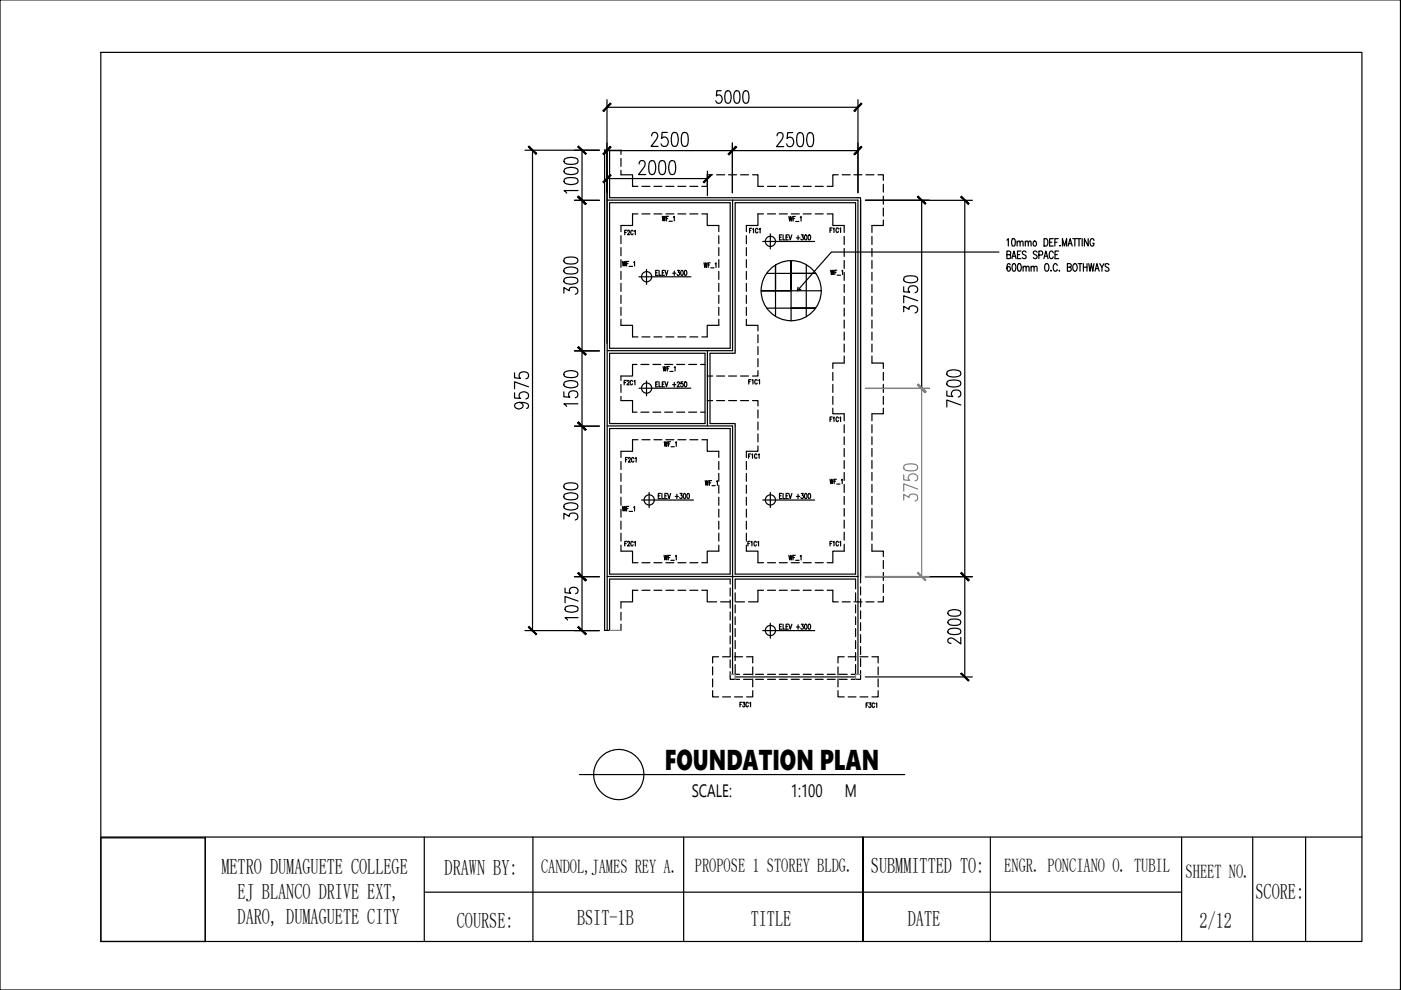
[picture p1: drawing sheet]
<svg xmlns="http://www.w3.org/2000/svg" width="297mm" height="210mm" viewBox="0 0 297 210" stroke-linecap="round" stroke-linejoin="round" font-family="sans-serif">
<!-- layer: 0 -->
<g fill="none" stroke="#000" stroke-width=".25">
<path d="M0 0h296.9v209.9h-296.9zM21.4 11.1h267.4v188.5h-267.4zM111.3 31.8h15.8M112.9 31.8v101.9M123.4 31.8v101.9M128.7 21.1v51.7M128.7 31.9h53.2M128.7 37.9h21.3M128.7 22.7h53.2M128.7 31.8v101.9M131.7 31.8v.9M131.7 33.6v1.7"/>
<path d="M131.7 36.1v1M146.3 39.5h1.7M148.8 39.5h1.1M150 36.3v5.2M155.3 30.3v10.6M160.7 39.5h1.2M162.7 39.5h1.7M165.2 39.5h1.7M167.8 39.5h1.7M170.3 39.5h1.7M172.8 39.5h1.7M175.4 39.5h1.2"/>
<path d="M181.9 21.1v19.8M121.8 42.5h5.3M128.7 42.4h53.2v100.6M129.2 43h25.6v30.8h-25.6zM131.7 47.8v1.3M131.7 50v1.7M131.7 52.5v1.7M131.7 55v1.7M131.7 57.5v1.7M132 55.4l.1 1 .2-1 .2 1 .2-1M132.5 49.3h.3M132.8 55.9h.3"/>
<path d="M132.9 48.8h-.4v1M133.1 49l.1-.2 .3 .2-.4 .8h.4M133.3 55.4h-.5v1M133.4 56.5h.7M134.1 45.4h1.2M134.2 49a.26 .26 0 0 0-.3-.2 .26 .26 0 0 0-.2 .4v.2a.26 .26 0 0 0 .2 .4 .26 .26 0 0 0 .3-.3M134.4 55.6l.1-.2v1M134.5 49l.2-.2v1M135.5 58.7h11M136.1 45.4h1.7M137.1 57.1v3.2M138.6 45.4h1.7"/>
<path d="M139 57.8h.3M139.5 57.3h-.5v1.1h.5M139.7 57.3v1.1h.5M140.4 45.9l.2 .9 .2-.9 .1 .9 .2-.9M140.4 57.8h.3M140.9 57.3h-.5v1.1h.5M141 57.3l.3 1.1 .3-1.1M141.2 45.4h1.7M141.3 46.3h.3M141.7 45.9h-.4v.9M141.9 46.9h.6M142.6 57.9h.7"/>
<path d="M142.8 46l.2-.1v.9M143 57.5v.9M143.6 57.3h.5l-.3 .4a.31 .31 0 0 1 .3 .5 .31 .31 0 0 1-.5 0M143.7 45.4h1.7M144.4 57.4a.52 .52 0 0 1 .6 .4 .52 .52 0 0 1-.4 .6l-.2-.2zM145.2 57.4a.52 .52 0 0 1 .5 .4 .52 .52 0 0 1-.3 .6l-.3-.2zM146.3 45.4h1.7M148.8 45.4h1.1M149.3 55.7l.1 1 .2-1 .2 1 .1-1M150.2 56.2h.2M150.6 55.7h-.4v1M150.7 56.8h.7"/>
<path d="M151.6 55.9l.2-.2v1M152.4 47.8v1.3M152.4 50v1.7M152.4 52.5v1.7M152.4 55v1.7M152.4 57.5v1.7M155.3 42.4v32h-26.6M155.9 43h25.5v78.7h-25.5v-31.9h-5.4v-14.9h5.4zM158.2 47.8v1.3M158.2 50v1.7M158.2 52.5v1.7M158.2 55v1.7"/>
<path d="M158.2 57.5v1.7M158.9 48.9h.3M159.3 48.4h-.4v1M159.6 48.6l.2-.2v1M160.7 48.7l-.1-.3a.5 .5 0 0 0-.5 .4 .5 .5 0 0 0 .3 .6l.3-.2M160.7 45.4h1.2M161 48.6l.2-.2v1M161.7 51.2h11M162.5 58h10.5h-5.3M162.7 45.4h1.7M163.3 49.6v3.2M165.2 45.4h1.7"/>
<path d="M165.3 50.3h.3M165.8 49.8h-.5v1.1h.5M166 49.8v1.1h.5M166.7 50.3h.3M167.1 49.8h-.4v1.1h.4M167.3 49.8l.3 1.1 .3-1.1M167.3 45.9l.1 1 .2-1 .2 1 .2-1M167.8 45.4h1.7M168.1 46.4h.3M168.6 45.9h-.5v1M168.7 47h.7M168.9 50.4h.6"/>
<path d="M169.2 50v.9M169.7 46.1l.1-.2v1M169.9 49.8h.4l-.2 .4a.31 .31 0 0 1 .2 .5 .31 .31 0 0 1-.5 0M170.3 45.4h1.7M170.7 49.9l.1-.1a.62 .62 0 0 1 0 1.1l-.2-.5zM170.9 56.2v11M171.4 49.9l.2-.1a.62 .62 0 0 1 0 1.1l-.3-.5zM172.8 45.4h1.7M175.4 45.4h1.2M176 48.8h.3M176.1 57.3l.2 .9 .1-.9 .2 .9 .2-.9M176.4 48.3h-.4v1"/>
<path d="M176.7 48.5l.1-.2v1M177 57.8h.2M177.4 57.3h-.4v.9M177.5 58.3h.7M177.8 48.6l-.1-.2a.44 .44 0 0 0-.5 .4 .44 .44 0 0 0 .5 .4l.1-.2M178.1 48.5l.1-.2v1M178.5 57.5l.1-.2v.9M179 47.8v1.5M179 50.1v1.7M179 52.7v1.7M179 55.2v1.7M179 57.8v1.7"/>
<path d="M183.5 42.5h22.7M184.9 47.8v1.5M184.9 50.1v1.7M184.9 52.7v1.7M184.9 55.2v1.7M184.9 57.8v1.7M195.4 42.4v40M204.6 42.5v101M211.8 53.4h-35.5l-7.3 8.3 .8-.3M213.5 50.9l.3-.3v1.6M213.5 54l.7-.1v-.5l-.2-.2h-.5v1.6l.7-.1v-.5l-.2-.2M214.2 56.1l-.1-.1-.3-.1a.98 .98 0 0 0 .1 1.6 .48 .48 0 0 0 .3-.6 .48 .48 0 0 0-.5-.3l-.2 .4"/>
<path d="M214.5 54.8l.5-1.6 .4 1.6M214.6 50.6h.3a1.06 1.06 0 0 1 0 1.6l-.3-.1-.1-.6zM214.7 54.3h.6M214.8 56h.4l.2 .6-.2 .8-.3 .1a1.25 1.25 0 0 1-.1-1.5zM215.6 51.4l.3-.3 .3 .1 .1 1M215.6 51.1v1.1M215.7 54h.5M215.9 56h.5l.1 .6-.1 .8-.3 .1a1.25 1.25 0 0 1-.2-1.5zM216.3 51.4l.3-.3 .3 .1v1M216.5 53.2h-.8v1.6h.8M216.9 56.7l.3-.3 .3 .1 .1 1M216.9 56.4v1.1"/>
<path d="M217.4 51.4l.3-.3 .2 .1 .1 1M217.4 51.1v1.1M217.6 53.5a.41 .41 0 0 0-.7-.2 .41 .41 0 0 0 .1 .6l.4 .3a.42 .42 0 0 1 0 .6 .42 .42 0 0 1-.7-.2M217.6 56.7l.2-.3 .3 .1 .1 1M218 51.4l.3-.3 .3 .1v1M218.6 56.7l.3-.3 .3 .1v1M218.6 56.4v1.1M219.2 51.2a.51 .51 0 0 1 .6 .3 .51 .51 0 0 1-.3 .7l-.4-.2zM219.2 56.7l.3-.3 .3 .1 .1 1M219.9 53.5a.4 .4 0 0 0-.7-.2 .4 .4 0 0 0 .1 .6l.5 .3a.42 .42 0 0 1-.1 .6 .42 .42 0 0 1-.6-.2M220.3 54.1l.7-.2v-.6l-.7-.1v1.6M221.3 54.8l.4-1.6 .5 1.6"/>
<path d="M221.4 50.6h.3a.91 .91 0 0 1 0 1.6h-.3zM221.5 54.3h.5M221.7 56l.1-.1a.89 .89 0 0 1 .4 1.5l-.2 .1a.89 .89 0 0 1-.3-1.5zM222.5 51.4h.5M222.8 57.3v.2zM223.3 50.6h-.8v1.6h.8M223.3 53.6l-.3-.4a.89 .89 0 0 0-.3 1.6h.3l.3-.3M223.6 51.4h.5M223.7 54h.5M224.2 56.3l-.3-.4a.89 .89 0 0 0-.4 1.5l.4 .1 .3-.4M224.4 50.6h-.8v1.6M224.5 53.2h-.8v1.6h.8"/>
<path d="M224.5 57.4h.2zM224.7 52.1h.1zM225.3 52.2v-1.6l.4 1.6 .4-1.6v1.6M226.3 56.7l.8-.2v-.4l-.3-.2h-.5v1.6h.5l.3-.2v-.5l-.3-.1M226.4 52.2l.5-1.6 .4 1.6M226.6 51.7h.6M227.5 50.6h.8M227.7 56l.1-.1a.89 .89 0 0 1 .3 1.5l-.1 .1a.86 .86 0 0 1-.6-.6 .86 .86 0 0 1 .3-.9zM227.9 50.6v1.6M228.4 50.6h.8M228.6 55.9h.8M228.8 50.6v1.6"/>
<path d="M229 55.9v1.6M229.4 50.6v1.6M229.7 55.9v1.6M229.7 56.7h.8M230.5 55.9v1.6M230.7 50.6v1.6l-.8-1.6v1.6M230.8 55.9l.3 1.6 .3-1.6 .3 1.6 .2-1.6M231.9 51l-.1-.4h-.4a1.04 1.04 0 0 0 0 1.6l.5-.2v-.4h-.2M232.2 57.5l.4-1.6 .4 1.6M232.3 57h.6M233.2 55.9l.4 .8v.8M234.1 55.9l-.5 .8"/>
<path d="M235.1 56.1a.44 .44 0 0 0-.4-.2 .44 .44 0 0 0-.4 .2l.1 .4 .7 .5-.1 .4a.44 .44 0 0 1-.7-.1M121.8 74.4h5.3M129.2 74.9h20.3v14.9h-20.3zM131.7 60.1v1.7M131.7 62.6v1.7M131.7 65.2v1.7M131.7 67.7v1.3M131.7 79.7v1M134.1 71.4h1.2M134.1 77.3h.9M135.9 77.3h1.7M136.1 71.4h1.7"/>
<path d="M138.4 77.3h1.7M138.6 71.4h1.7M140.6 77.7l.2 1 .1-1 .2 1 .2-1M140.9 77.3h1.7M141.2 71.4h1.7M141.5 78.2h.2M141.9 77.7h-.4v1M142 78.8h.7M143 77.9l.1-.2v1M143.5 77.3h1.7M143.7 71.4h1.7M146 77.3h1.7"/>
<path d="M146.3 71.4h1.7M148.5 77.3h1M148.8 71.4h1.1M150 74.4v15.9M152.4 60.1v1.7M152.4 62.6v1.7M152.4 65.2v1.7M152.4 67.7v1.3M158.2 60.1v1.7M158.2 62.6v1.7M158.2 65.2v1.7M158.2 67.7v1.3"/>
<path d="M162.6 65.3h10.3h-5.2M164.4 61.7v-5.5v10.9M169.2 60.9l-.2 .8M174.1 61.7h-12.7h6.3v-6.4v12.7M179 60.3v1.7M179 62.8v1.7M179 65.3v1.7M179 67.9v1.7M179 70.4v1.7M179 73v1.6M179 75.5v1.5M184.9 60.3v1.7"/>
<path d="M184.9 62.8v1.7M184.9 65.3v1.7M184.9 67.9v1.7M184.9 70.4v1.7M184.9 73v1.6M184.9 75.5v1.5M121.8 90.4h5.3M128.7 90.3h26.6v52.7M129.2 90.9h25.6v30.8h-25.6zM131.7 81.5v1.7M131.7 84v.9M131.7 95.7v1.3"/>
<path d="M131.7 97.8v1.7M132.3 81.1h.3M132.6 97.5h.3M132.8 80.7h-.5v.9M133 80.9v-.1a.21 .21 0 0 1 .3-.1 .21 .21 0 0 1 0 .3l-.4 .6h.5M133.1 97h-.5v1M133.2 97.3a.26 .26 0 0 1 .4-.3 .26 .26 0 0 1 0 .5l-.4 .5h.5M134.1 80.9a.26 .26 0 0 0-.3-.2 .26 .26 0 0 0-.2 .3v.3a.26 .26 0 0 0 .2 .3 .26 .26 0 0 0 .3-.2M134.1 93.2h1.2M134.1 87.4h.9M134.4 97.3l-.1-.3a.45 .45 0 0 0-.4 .5 .45 .45 0 0 0 .4 .4l.1-.1M134.5 80.8l.1-.1v.9"/>
<path d="M134.7 97.2l.2-.2v1M135.5 82.3h11M135.9 87.4h1.7M136.1 93.2h1.7M137.1 80.7v3.2M138.4 87.4h1.7M138.6 93.2h1.7M139 81.5h.3M139.5 81h-.5v1h.5M139.7 81v1h.5M140.4 81.5h.3M140.8 93.7l.2 .9 .2-.9 .2 .9 .1-.9"/>
<path d="M140.9 81h-.5v1h.5M140.9 87.4h1.7M141 81l.3 1 .3-1M141.2 93.2h1.7M141.7 94.1h.3M142.2 93.7h-.5v.9M142.3 94.7h.7M142.6 81.5h.7M143 81.1v.9M143.2 93.9l.2-.2v.9M143.5 87.4h1.7M143.6 81.2a.24 .24 0 0 1 .3-.2 .24 .24 0 0 1 .1 .3l-.4 .7h.5"/>
<path d="M143.7 93.2h1.7M144.8 81h-.4v.4a.3 .3 0 0 1 .4 0 .3 .3 0 0 1 0 .5 .3 .3 0 0 1-.5-.1M145.2 81a.52 .52 0 0 1 .5 .4 .52 .52 0 0 1-.3 .6l-.3-.2zM146 87.4h1.7M146.3 93.2h1.7M148.5 87.4h1M148.8 93.2h1.1M152.4 95.7v1.3M152.4 97.8v1.7M158.2 95.7v1.3M158.2 97.8v1.7M158.7 96.7h.3"/>
<path d="M158.7 80.9h.3M159.1 96.2h-.4v1M159.2 80.5h-.5v.9M159.4 96.4l.2-.2v1M159.5 80.7l.1-.2v.9M160.5 96.4a.26 .26 0 0 0-.3-.2 .26 .26 0 0 0-.2 .4v.2a.26 .26 0 0 0 .2 .4 .26 .26 0 0 0 .3-.2M160.5 80.7a.26 .26 0 0 0-.3-.2 .26 .26 0 0 0-.2 .3v.3a.26 .26 0 0 0 .2 .3 .26 .26 0 0 0 .3-.2M160.8 96.4l.2-.2v1M160.9 80.7l.1-.2v.9M176 88.9h.3M176.4 88.4h-.4v1M176.7 88.6l.1-.2v1"/>
<path d="M177.8 88.7l-.1-.3a.44 .44 0 0 0-.5 .5 .44 .44 0 0 0 .5 .4l.1-.2M178.1 88.6l.1-.2v1M179 87.7v1.5M179 90.1v1.7M179 92.6v1.6M179 95.1v1.7M179 97.6v1.7M183.5 82.4h13.5M184.9 87.7v1.5M184.9 90.1v1.7M184.9 92.6v1.6M184.9 95.1v1.7"/>
<path d="M184.9 97.6v1.7M131.7 100.4v1.6M131.7 102.9v1.7M131.7 105.4v1.7M131.7 108v1.7M131.7 110.5v1.7M131.7 113v1.7M131.7 115.6v1.3M132 107.4l.1 .9 .2-.9 .2 .9 .2-.9M132.5 115.2h.3M132.8 107.8h.3M132.9 114.8h-.4v1"/>
<path d="M133.1 115l.1-.2 .3 .1v.3l-.4 .6h.4M133.3 107.4h-.5v.9M133.4 108.4h.7M134.1 119.3h1.2M134.2 115v-.2a.44 .44 0 0 0-.5 .5 .44 .44 0 0 0 .5 .4v-.2M134.4 107.6l.1-.2v.9M134.5 114.9l.2-.1v1M136 106h11M136.1 119.3h1.7M137.6 104.4v3.2M138.6 119.3h1.7M139.6 105.1h.3"/>
<path d="M140.1 104.6h-.5v1.1h.5M140.3 104.6v1.1h.5M140.8 117.7l.2 1 .2-1 .2 1 .1-1M141 105.1h.3M141.2 119.3h1.7M141.4 104.6h-.4v1.1h.4M141.6 104.6l.3 1.1 .3-1.1M141.7 118.2h.3M142.2 117.7h-.5v1M142.2 118.8h.8M143.2 105.3h.6M143.2 117.9l.2-.2v1"/>
<path d="M143.5 104.8v.9M143.7 119.3h1.7M144.2 104.6h.4l-.2 .4a.31 .31 0 0 1 .2 .5 .31 .31 0 0 1-.5 0M145 104.7l.1-.1a.65 .65 0 0 1 0 1.1l-.2-.4zM145.8 104.7l.1-.1a.65 .65 0 0 1 0 1.1l-.3-.4zM146.3 119.3h1.7M148.8 119.3h1.1M149.5 101.9l.2 1 .2-1 .1 1 .2-1M150.4 102.4h.3M150.9 101.9h-.5v1M151 103h.6M151.9 102.1l.2-.2v1"/>
<path d="M152.4 100.4v1.6M152.4 102.9v1.7M152.4 105.4v1.7M152.4 108v1.7M152.4 110.5v1.7M152.4 113v1.7M152.4 115.6v1.3M158.2 100.4v1.6M158.2 102.9v1.7M158.2 105.4v1.7M158.2 108v1.7M158.2 110.5v1.7"/>
<path d="M158.2 113v1.7M158.2 115.6v1.3M158.6 115.2h.3M159 114.8h-.4v1M159.3 114.9l.1-.1v1M160.4 115l-.1-.2a.44 .44 0 0 0-.5 .5 .44 .44 0 0 0 .5 .4l.1-.2M160.7 114.9l.1-.1v1M160.7 119.3h1.2M161.7 106h11M162.7 119.3h1.7M163.3 104.4v3.2M165.2 119.3h1.7"/>
<path d="M165.3 105.1h.3M165.8 104.6h-.5v1.1h.5M166 104.6v1.1h.5M166.7 105.1h.3M167.1 104.6h-.4v1.1h.4M167.3 104.6l.3 1.1 .3-1.1M167.3 117.7l.1 1 .2-1 .2 1 .2-1M167.8 119.3h1.7M168.1 118.2h.3M168.6 117.7h-.5v1M168.7 118.8h.7M168.9 105.3h.6"/>
<path d="M169.2 104.8v.9M169.7 117.9l.1-.2v1M169.9 104.6h.4l-.2 .4a.31 .31 0 0 1 .2 .5 .31 .31 0 0 1-.5 0M170.3 119.3h1.7M170.7 104.7l.1-.1a.65 .65 0 0 1 0 1.1l-.2-.4zM171.4 104.7l.2-.1a.65 .65 0 0 1 0 1.1l-.3-.4zM172.8 119.3h1.7M175.4 119.3h1.2M176 101.6l.1 .9 .2-.9 .2 .9 .2-.9M176 115.2h.3M176.4 114.8h-.4v1M176.7 114.9l.1-.1v1"/>
<path d="M176.9 102h.3M177.3 101.6h-.4v.9M177.4 102.6h.7M177.8 115l-.1-.2a.44 .44 0 0 0-.5 .5 .44 .44 0 0 0 .5 .4l.1-.2M178.1 114.9l.1-.1v1M178.4 101.8l.2-.2v.9M179 100.2v1.7M179 102.7v1.7M179 105.3v1.6M179 107.8v1.6M179 110.3v1.7M179 112.8v1.7"/>
<path d="M179 115.4v1.5M184.9 100.2v1.7M184.9 102.7v1.7M184.9 105.3v1.6M184.9 107.8v1.6M184.9 110.3v1.7M184.9 112.8v1.7M184.9 115.4v1.5M111.3 133.7h15.8M121.8 122.3h5.3M128.7 122.2h53.2M131.7 127.6v1.4"/>
<path d="M131.7 129.8v1.7M131.7 132.3v1.4M134.1 125.2h1.2M136.1 125.2h1.7M138.6 125.2h1.7M141.2 125.2h1.7M143.7 125.2h1.7M146.3 125.2h1.7M148.8 125.2h1.1M154.8 124.7v1.7M154.8 127.2v1.7M154.8 129.8v1.7"/>
<path d="M154.8 132.3v1.7M154.8 134.8v1.7M154.8 137.3v1.7M154.8 139.9v1.7M155.9 124.9v-2.1h25.5v2.1M155.9 125.7v1.7M155.9 128.2v1.7M155.9 130.8v1.6M155.9 133.3v1.7M155.9 135.8v1.7M155.9 138.4v1.7M160.7 125.2h1.2"/>
<path d="M161.7 133.7h11M162.7 125.2h1.7M163.3 132.1v3.2M165.2 125.2h1.7M165.3 132.9h.3M165.8 132.3h-.5v1.1h.5M166 132.3v1.1h.5M166.7 132.9h.3M167.1 132.3h-.4v1.1h.4M167.3 132.3l.3 1.1 .3-1.1M167.8 125.2h1.7M168.9 132.9h.6"/>
<path d="M169.2 132.5v.9M169.9 132.3h.4l-.2 .4a.31 .31 0 0 1 .2 .5 .31 .31 0 0 1-.5 0M170.3 125.2h1.7M170.7 132.4a.52 .52 0 0 1 .5 .4 .52 .52 0 0 1-.3 .6l-.3-.2zM171.4 132.4a.52 .52 0 0 1 .6 .4 .52 .52 0 0 1-.4 .6l-.2-.2zM172.8 125.2h1.7M175.4 125.2h1.2M181.4 125.7v1.7M181.4 128.2v1.7M181.4 130.8v1.6M181.4 133.3v1.7M181.4 135.8v1.7"/>
<path d="M181.4 138.4v1.7M182.5 123.6v-81.7h-53.3v-10.1h-1v101.9h1v-10.9h25.6v1M182.5 124.4v1.7M182.5 127v1.7M182.5 129.5v1.7M182.5 132v1.7M182.5 134.5v1.7M182.5 137.1v1.7M182.5 139.6v1.7M183.5 122.3h22.7M154.8 142.4v1.6h2M155.9 143.5h25.5"/>
<path d="M155.9 140.9v2.1h.9M156.9 149.4h.2M157.3 148.9h-.4v1M157.5 148.9h.4l-.2 .4a.26 .26 0 0 1 .2 .4 .26 .26 0 0 1-.4 0M157.6 143h1.7M157.6 144h1.7M158.7 149.1l-.2-.2a.48 .48 0 0 0-.4 .5 .48 .48 0 0 0 .4 .4l.2-.2M159 149.1l.1-.2v1M160.2 143h1.7M160.2 144h1.7M162.7 143h1.7M162.7 144h1.7"/>
<path d="M165.2 143h1.7M165.2 144h1.7M167.8 143h1.7M167.8 144h1.7M170.3 143h1.7M170.3 144h1.7M172.8 143h1.7M172.8 144h1.7M175.4 143h1.7M175.4 144h1.7M177.9 143h1.7M177.9 144h1.7"/>
<path d="M181.4 140.9v2.1h-.9M182.5 142.2v1.8h-2M183.5 143.5h22.7M183.6 149.5h.3M184.1 149h-.5v1M184.3 149h.4l-.3 .4a.27 .27 0 0 1 .3 .4 .27 .27 0 0 1-.5 0M185.4 149.2l-.1-.2a.51 .51 0 0 0-.4 .5 .51 .51 0 0 0 .4 .5l.1-.3M185.7 149.2l.2-.2v1M21.4 177.6h22.1v22h-22.1zM21.4 177.5h267.4M43.5 177.5v22.1M90 177.5v22.1"/>
<path d="M113 177.5v22.1M122.9 164.2h68.9M144.9 177.5v22.1M183 177.5v22.1v-22.1M210 177.5v22.1M250.5 177.5v22.1M265.6 177.5v22.1M276.8 177.5v22.1M90 189.2h160.5"/>
<circle cx="137.1" cy="58.7" r="1.08"/>
<circle cx="163.3" cy="51.2" r="1.08"/>
<circle cx="167.7" cy="61.6" r="6.4"/>
<circle cx="137.1" cy="82.3" r="1.08"/>
<circle cx="137.6" cy="106" r="1.08"/>
<circle cx="163.3" cy="106" r="1.08"/>
<circle cx="163.3" cy="133.7" r="1.08"/>
<circle cx="131.2" cy="164.2" r="5.3"/>
</g>
<!-- layer: A-Flor-Strs -->
<g fill="none" stroke="#000" stroke-width=".25">
<path d="M131.7 37.1h2.4v2.4M151.1 37.1h-1.2v2.4M151.9 37.1h1.7M154.5 37.1h1.7M157 37.1h1.7M159.6 37.1h1.1v2.4M177.7 37.1h-1.1v2.4M178.6 37.1h1.7M181.1 37.1h1.7M183.6 37.1h1.7M186.1 37.1h1.2v1.1M187.3 39.1v1.6"/>
<path d="M134.1 45.4v2.4h-2.4M149.9 45.4v2.4h2.5M160.7 45.4v2.4h-2.5M176.6 45.4v2.4h2.4M187.3 46.7v1.1h-2.4M187.3 41.6v1.7M187.3 44.1v1.7M131.7 69h2.4v2.4M134.1 77.3v2.4h-2.4M149.9 79.7h1.2M151.9 79.7h1.7M152.4 69h-2.5v2.4"/>
<path d="M154.5 79.7h1.7M157 79.7h1.7M158.2 69h2.5v1.2M160.7 78.6v1.1h-1.1M160.7 71v1.7M160.7 73.5v1.7M160.7 76v1.7M176.6 79v1.7M179 77h-2.4v1.1M184.9 77h2.4v1.1M187.3 79v1.7M131.7 84.9h2.4v2.5"/>
<path d="M134.1 93.2v2.5h-2.4M149.9 93.2v2.5h2.5M149.9 84.9h1.2M151.9 84.9h1.7M154.5 84.9h1.7M157 84.9h1.7M159.6 84.9h1.1v1.2M160.7 94.5v1.2h-2.5M160.7 86.9v1.7M160.7 89.5v1.7M160.7 92v1.7M176.6 86.5v1.2h2.4"/>
<path d="M176.6 81.5v1.7M176.6 84v1.7M187.3 86.5v1.2h-2.4M187.3 81.5v1.7M187.3 84v1.7M131.7 116.9h2.4v2.4M152.4 116.9h-2.5v2.4M158.2 116.9h2.5v2.4M179 116.9h-2.4v2.4M184.9 116.9h2.4v1.1M187.3 118.8v1.7M134.1 125.2v2.4h-2.4"/>
<path d="M149.9 125.2v2.4h2M152.4 139.2h-1.3v1.4M152.8 127.6h2M153.2 139.2h1.7M155.7 139.2h1.7M155.9 127.6h2M158.3 139.2h1.3v1.4M160.7 125.2v2.4h-2M176.6 125.2v2.4h1.1M178.6 127.6h1.7M179 139.2h-1.3v1.4M179.8 139.2h1.7"/>
<path d="M181.1 127.6h1.7M182.3 139.2h1.7M183.6 127.6h1.7M184.9 139.2h1.3v1.4M187.3 126.5v1.1h-1.2M187.3 121.4v1.7M187.3 123.9v1.7M151.1 146.4v1.4h1.3M151.1 141.4v1.7M151.1 143.9v1.7M153.2 147.8h1.7M155.7 147.8h1.7"/>
<path d="M159.6 146.4v1.4h-1.3M159.6 141.4v1.7M159.6 143.9v1.7M177.7 146.4v1.4h1.3M177.7 141.4v1.7M177.7 143.9v1.7M179.8 147.8h1.7M182.3 147.8h1.7M186.2 146.4v1.4h-1.3M186.2 141.4v1.7M186.2 143.9v1.7"/>
</g>
<!-- layer: A-Anno-Scrn -->
<path d="M129.2 31.8h2.5M183.5 82.4h13.5M195.4 82.4v39.8M129.2 133.7h2.5M183.5 122.2h13.5M154.8 143h1.1v1M182.5 143h-1.1v1" fill="none" stroke="#808080" stroke-width=".25"/>
<!-- layer: 0 -->
<g fill="#000" stroke="#000" stroke-width=".21">
<path d="M112 31.1l1.6 1.6 .2-.1zM112 31.1l.2-.1 1.6 1.6z"/>
<path d="M129.4 31l-1.4 1.8 1.6-1.6zM127.8 32.6l1.6-1.6-1.4 1.8z"/>
<path d="M129.4 37l-1.4 1.7 1.6-1.5zM127.8 38.6l1.6-1.6-1.4 1.7z"/>
<path d="M129.4 21.9l-1.4 1.7 1.6-1.6zM129.4 21.9l-1.4 1.7-.2-.1z"/>
<path d="M149.1 38.6l.2 .1 1.4-1.7zM150.7 37l.1 .2-1.5 1.5z"/>
<path d="M154.4 32.6l.2 .2 1.4-1.8zM156 31l.2 .2-1.6 1.6z"/>
<path d="M156 31l-1.4 1.8 1.6-1.6zM156 31l-1.4 1.8-.2-.1z"/>
<path d="M182.6 31l-1.6 1.7 .2 .1zM182.6 31l.2 .2-1.6 1.6z"/>
<path d="M182.6 21.9l-1.6 1.6 .2 .1zM182.6 21.9l.2 .1-1.6 1.6z"/>
<path d="M194.5 41.8l1.6 1.5 .2-.1zM194.5 41.8l.2-.2 1.6 1.6z"/>
<path d="M203.7 41.8l1.6 1.6 .1-.2zM203.7 41.8l.2-.2 1.5 1.6z"/>
<path d="M122.7 73.5l-.2 .2 1.7 1.4zM122.5 73.7l1.7 1.4-.1 .2z"/>
<path d="M122.5 73.7l1.6 1.6 .1-.2zM122.5 73.7l.2-.2 1.5 1.6z"/>
<path d="M122.7 89.5l-.2 .1 1.7 1.5zM122.5 89.6l1.7 1.5-.1 .1z"/>
<path d="M122.5 89.6l1.6 1.6 .1-.1zM122.5 89.6l.2-.1 1.5 1.6z"/>
<path d="M194.7 81.5l-.2 .1 1.8 1.5zM194.5 81.6l1.8 1.5-.2 .1z"/>
<path d="M112.2 132.8l-.2 .2 1.8 1.4zM112 133l1.8 1.4-.2 .2z"/>
<path d="M203.9 121.4l-.2 .2 1.7 1.4zM203.7 121.6l1.7 1.4-.1 .2z"/>
<path d="M203.7 121.6l1.6 1.6 .1-.2zM203.7 121.6l.2-.2 1.5 1.6z"/>
<path d="M203.9 142.7l-.2 .1 1.7 1.4zM203.7 142.8l1.7 1.4-.1 .2z"/>
</g>
<!-- layer: A-Anno-Scrn -->
<g fill="#808080" stroke="#808080" stroke-width=".21">
<path d="M194.5 81.6l1.6 1.6 .2-.1zM194.5 81.6l.2-.1 1.6 1.6z"/>
<path d="M194.7 121.3l-.2 .2 1.8 1.5zM194.5 121.5l1.8 1.5-.2 .1z"/>
</g>
<g font-size="6.6">
<text x="163.3" y="32.5">2500</text>
<text x="123.5" y="63.5" transform="rotate(-90 123.5 63.5)">3000</text>
<text x="123.5" y="87.5" transform="rotate(-90 123.5 87.5)">1500</text>
<text x="123.5" y="111.5" transform="rotate(-90 123.5 111.5)">3000</text>
</g>
<g font-size="6.2">
<text x="150.6" y="23.3">5000</text>
<text x="136.9" y="32.1">2500</text>
<text x="134.1" y="38.1">2000</text>
<text x="123.5" y="42.3" transform="rotate(-90 123.5 42.3)">1000</text>
<text x="195.4" y="67.7" transform="rotate(-90 195.4 67.7)">3750</text>
<text x="112.9" y="87.8" transform="rotate(-90 112.9 87.8)">9575</text>
<text x="204.6" y="87.5" transform="rotate(-90 204.6 87.5)">7500</text>
<text x="123.5" y="132.6" transform="rotate(-90 123.5 132.6)">1075</text>
<text x="204.6" y="137.9" transform="rotate(-90 204.6 137.9)">2000</text>
</g>
<text font-size="6.2" fill="#808080" x="195.4" y="107.6" transform="rotate(-90 195.4 107.6)">3750</text>
<text font-size="6.1" x="141" y="163.2">FOUNDATION PLAN</text>
<g font-size="4.6">
<text x="46.9" y="185.3">METRO DUMAGUETE COLLEGE</text>
<text x="94.3" y="185.4">DRAWN BY:</text>
<text x="184.7" y="185.2">SUBMMITTED TO:</text>
<text x="50.4" y="190.6">EJ BLANCO DRIVE EXT,</text>
<text x="266.2" y="190.7">SCORE:</text>
<text x="50.4" y="196">DARO, DUMAGUETE CITY</text>
<text x="96.9" y="196.7">COURSE:</text>
<text x="122.3" y="196.1">BSIT-1B</text>
<text x="159.2" y="196.4">TITLE</text>
<text x="192.5" y="196.3">DATE</text>
<text x="254.3" y="196.7">2/12</text>
</g>
<g font-size="4.1">
<text x="114.7" y="185.1">CANDOL,JAMES REY A.</text>
<text x="147.3" y="184.9">PROPOSE 1 STOREY BLDG.</text>
<text x="212.9" y="184.9">ENGR. PONCIANO O. TUBIL</text>
<text x="251.4" y="186.2">SHEET NO.</text>
</g>
<g font-size="3.8">
<text x="146.7" y="169">SCALE:</text>
<text x="167.7" y="169">1:100</text>
<text x="179.1" y="169">M</text>
</g>
</svg>
